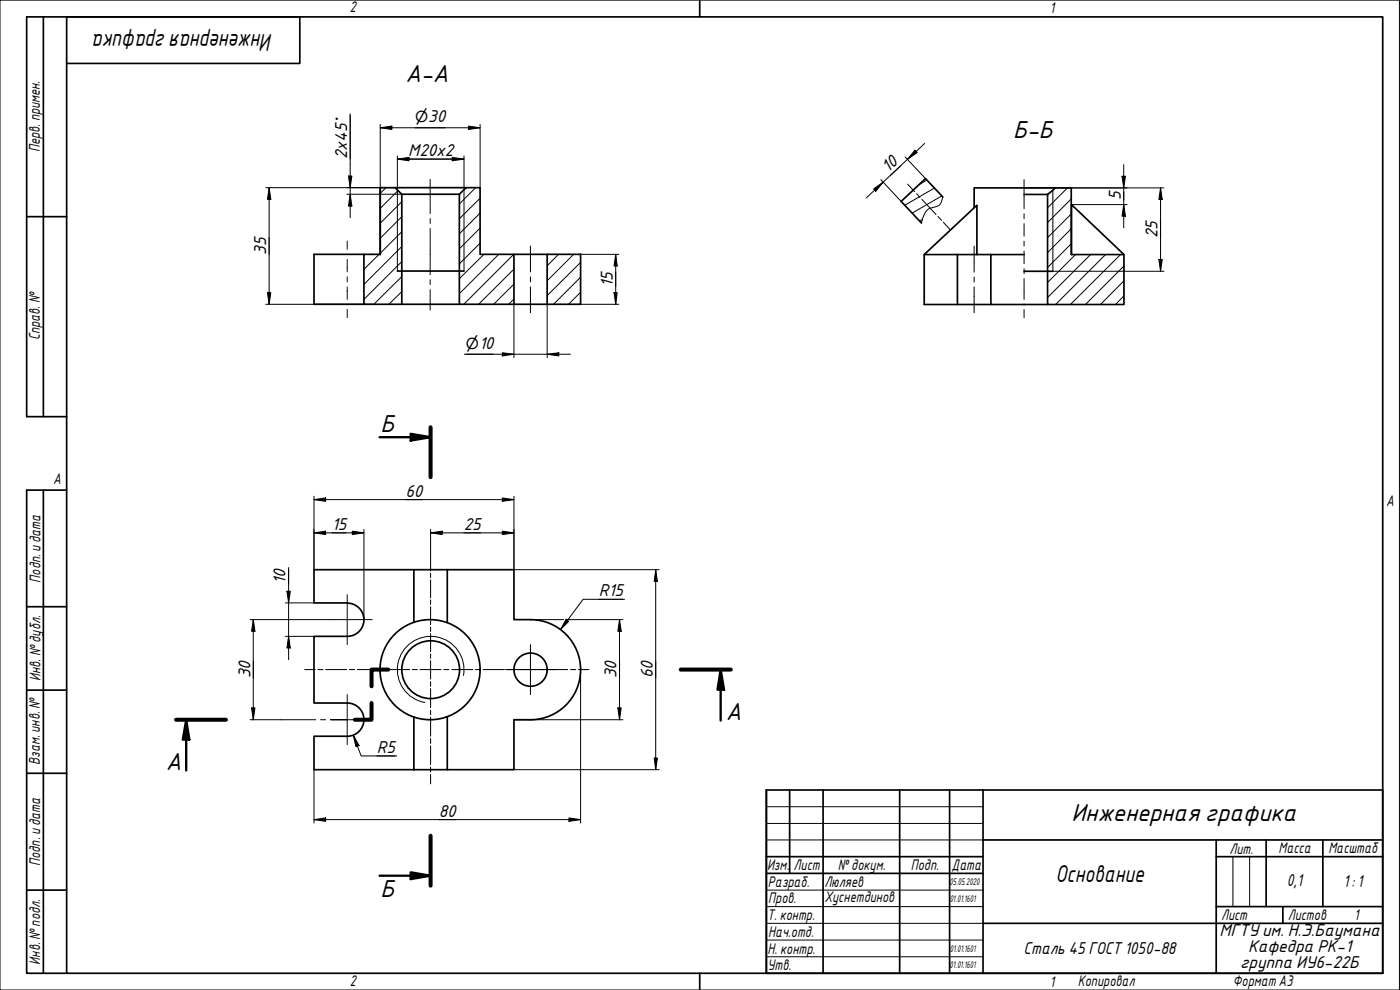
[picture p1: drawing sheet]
<svg xmlns="http://www.w3.org/2000/svg" width="420mm" height="297mm" viewBox="0 0 420 297" stroke-linecap="round" stroke-linejoin="round" font-family="sans-serif">
<g fill="none" stroke="#000" stroke-width=".3">
<path d="M115.8 56.3l-1.7 1.7M119.4 57.2l-5.3 5.3M142.7 56.3l-4.8 4.9M144.1 59.5l-6.2 6.1M278.2 54l-2.3 1.4M280.4 56.4l-8.9 5.2M282.6 58.8l-8.9 5.1M283 59.1a3.1 3.1 0 0 1-1.9 2.9 4.5 4.5 0 0 0-3.4 1.6l-1.2 3.3M320.4 56.4l-6 5.9M321.5 59.7l-7.1 7.1M109.3 76.3l-.1 .1M113.8 76.3l-4.6 4.5"/>
<path d="M120.6 78.5l-11.4 11.3M120.6 74l-11.4 11.3M120.6 65l-6.5 6.5M120.6 69.5l-6.5 6.5M120.6 60.5l-6.5 6.5M144.1 72.9l-6.2 6.3M144.1 68.4l-6.2 6.3M144.1 63.9l-6.2 6.3M145.2 76.3l-7.3 7.3M149.7 76.3l-11.8 11.8M154.2 76.3l-15 15M167.6 76.3l-3.4 3.4"/>
<path d="M172.1 76.3l-7.9 8M174.2 78.7l-10 10M276.9 65.8l-.9 .5M321.5 73.1l-7.1 7.1M321.5 68.6l-7.1 7.2M321.5 64.2l-7.1 7.1M322.8 76.4l-8.4 8.4M327.3 76.4l-12.9 12.9M331.8 76.4l-15 15M336.3 76.4l-15.1 15M337.3 79.8l-11.5 11.6M120.6 87.5l-3.9 3.8"/>
<path d="M120.6 83l-8.4 8.3M154.2 89.7l-1.5 1.6M154.2 85.3l-6.1 6M154.2 80.8l-10.6 10.5M174.2 87.7l-3.6 3.6M174.2 83.2l-8.1 8.1M337.3 88.8l-2.5 2.6M337.3 84.3l-7 7.1"/>
</g>
<g fill="none" stroke="#000" stroke-width=".51">
<path d="M114.1 56.3h4.5l2 2v33h-11.4v-15h4.9zM114.1 56.4v20M118.6 56.3h21.3M120.6 58.3h17.3M137.9 58.3l2-2h4.2v20h10.1v15h-16.3zM307.3 58.3h7.1M316.7 56.4l-2.3 1.9M316.7 56.4h4.8v20h15.8v15h-22.9v-33.1M316.7 56.4h-24.3v5.9M109.2 76.3h-15v15h15M154.2 76.3h10M164.2 76.3h10v15h-10z"/>
<path d="M277.4 76.4l15.8-14.8v14.8M287.3 76.4v15h10.1M297.4 76.4v15h17M307.3 76.4h-29.9v15h9.9M321.6 76.4v-15l15.7 15M119.3 81.3h20M120.6 91.3h17.3M154.2 91.3h10M307.3 81.4h8.7M124.2 170.9h-30v10h10M134.2 170.9h20v15a23 23 0 0 1 10.9 1.2 15 15 0 0 1 8.8 16.8 15 15 0 0 1-14.7 12h-5v15h-20M134.2 170.9h-10v15.8"/>
<path d="M134.2 170.9v15.9M104.2 181a5 5 0 0 1 5 4.9 5 5 0 0 1-5 5h-10v20h10a5 5 0 0 1 5 5 5 5 0 0 1-5 5h-10v10h30M124.3 215.1l-.1 15.8M133.9 215.1h.3v15.8h-10"/>
<circle cx="129.1" cy="200.9" r="15"/>
<circle cx="129.3" cy="200.9" r="8.7"/>
<circle cx="159.2" cy="200.9" r="5"/>
</g>
<path d="M119.3 56.9v24.4M139.3 56.9v24.4M316 57v24.4M139.1 202.7a10 10 0 0 0-8.1-11.6 10 10 0 0 0-11.6 8.1 10 10 0 0 0 8.1 11.6" fill="none" stroke="#000" stroke-width=".3"/>
<path d="M129.2 128.2v15M52.8 215.9h15M111.5 210.9v5h-5M116.5 200.9h-5v5M204.3 200.9h15M129.2 250.7v15" fill="none" stroke="#000" stroke-width="1.2"/>
<path d="M113.9 131.2h15.3M123.3 130.2l5.9 1-5.9 1zM55.9 215.9l.9 6h-1.9zM55.9 215.9v15.3M216.3 200.9l1 6h-2zM216.3 200.9v15.3M113.9 262.7h15.3M123.3 261.7l5.9 1-5.9 1.1z" fill="none" stroke="#000" stroke-width=".7"/>
<g fill="#000">
<path d="M123.3 130.2l5.9 1-5.9 1z" fill-rule="evenodd"/>
<path d="M216.3 200.9l1 6h-2z" fill-rule="evenodd"/>
<path d="M55.9 215.9l.9 6h-1.9z" fill-rule="evenodd"/>
<path d="M123.3 261.7l5.9 1-5.9 1.1z" fill-rule="evenodd"/>
</g>
<path d="M20 5.1h395v286.9h-395zM210 0v5.1M210 292v5" fill="none" stroke="#000" stroke-width=".51"/>
<path d="M0 0h420v297h-420z" fill="none" stroke="#000" stroke-width=".3"/>
<g fill="none" stroke="#000" stroke-width=".51">
<path d="M230 237h185v55h-185zM237 237v25.1M247 237v55M270 237v55M285 237v55M295 237v55M230 257h65M295 252h120M365 257h50M365 252v40M380 252v20M397 252v20"/>
<path d="M230 262.1h65M295 277h120M365 272h50M385 272v5"/>
</g>
<path d="M230 242h65M230 247.1h65M230 252h65M370 257v15M375 257v15M230 267.1h65M230 272h65M230 277h65M230 282.1h65M230 287.1h65" fill="none" stroke="#000" stroke-width=".3"/>
<path d="M13 5.1v119.9M20 19h70v-13.9h-82v119.9h12M283 59.1l-5.3-5.5-7.3 6.8 6.1 6.5M8 65h12M13 147.1v144.9M20 147.1h-12v144.9h12M8 182h12M8 207.1h12M8 232h12M8 267.1h12" fill="none" stroke="#000" stroke-width=".51"/>
<path d="M272.4 55.2l2.1 2.3M275.1 58.1l1 1.1M276.7 59.8l4.2 4.6M281.5 64.9l1.1 1.2M283.1 66.7l2.1 2.3" fill="none" stroke="#000" stroke-width=".3"/>
<path d="M104.2 178.4v15M99.3 185.9h12.4M159.2 193.4v15M84.1 215.9h10.6M96.2 215.9h1.5M104.2 215.9h-4.9h12.4M104.2 208.4v15M151.7 200.9h15.1" fill="none" stroke="#000" stroke-width=".3"/>
<g fill="none" stroke="#000" stroke-width=".3">
<path d="M129.2 168.6v2.7M129.2 171.9v1.4M129.2 174v5.4M129.2 180v1.4M129.2 182v5.4M129.2 188.1v1.4M129.2 190.2v5.3M129.2 196.2v1.3M129.2 198.2v5.6M91.4 200.9h3.2M95.4 200.9h1.6M97.7 200.9h6.4"/>
<path d="M104.8 200.9h1.6M107.2 200.9h6.3M114.3 200.9h1.5M116.6 200.9h6.3M123.7 200.9h1.6M126 200.9h6.4M129.2 204.5v1.4M129.2 206.6v5.7M129.2 213.1v1.4M129.2 215.2v5.7M133.2 200.9h1.5M135.6 200.9h6.3"/>
<path d="M142.7 200.9h1.6M145 200.9h6.4M152.2 200.9h1.6M154.6 200.9h6.3M161.7 200.9h1.6M164.1 200.9h6.3M171.2 200.9h1.6M173.5 200.9h3.2M129.2 221.6v1.5M129.2 223.8v5.7M129.2 230.2v1.4M129.2 232.3v2.9"/>
</g>
<g fill="none" stroke="#000" stroke-width=".3">
<path d="M105.1 34.1v31.2M114.1 38.3l3.5-.5v1zM114.1 38.3h30M114.1 37.3v19M140.6 37.8l3.5 .5-3.5 .5zM144.1 37.3v19M79.8 56.3h38.8M80.8 56.3l.5 3.5h-1zM80.8 56.3v35M104.1 58.3h16.5M104.6 52.8h1l-.5 3.5zM105.1 58.3l.5 3.5h-1z"/>
<path d="M119.3 47.7l3.4-.5v1zM119.3 47.7h20M119.3 46.8v10.1M135.7 47.2l3.6 .5-3.6 .5zM139.3 46.8v10.1M262.2 56.7l2.8-2-2.2 2.7zM264.4 53.9l6 6.5M270.3 49.8l-3.2 2.9M271.7 47.1l6 6.5M274.6 45.1l.7 .7-2.9 2zM277.5 43l-17.5 16.4M307.5 56.4h41.8"/>
<path d="M336.7 52.9h1.1l-.6 3.5zM337.2 49.4v19M348.3 56.4l.5 3.5h-1zM348.3 56.4v25M174.2 76.3h11.5M184.8 76.3l.4 3.5h-.9zM184.8 76.3v15M321.6 61.4h16.7M337.2 61.4l.6 3.5h-1.1zM347.8 77.8h1l-.5 3.6zM79.8 91.3h24.3M80.3 87.8h1l-.5 3.5z"/>
<path d="M104.3 91.3h7.2M154.2 91.3v16M164.2 91.3v16M174.2 91.3h11.5M184.3 87.8h.9l-.4 3.5zM316 81.4h33.3M139.3 106.3h31.9M150.7 105.8l3.5 .5-3.5 .5zM164.2 106.3l3.5-.5v1zM94.2 149.9l3.5-.5v1zM94.2 159.9l3.5-.5v1zM94.2 148.9v22"/>
<path d="M94.2 159.9h15M94.2 149.9h60M105.7 159.4l3.5 .5-3.5 .5zM109.2 158.9v27M129.2 159.9l3.5-.5v1zM129.2 159.9h25M129.2 158.9v9.7M150.7 159.4l3.5 .5-3.5 .5zM150.7 149.4l3.5 .5-3.5 .5zM154.2 148.9v22h43.6M86.1 177.4h1l-.5 3.5zM86.6 170.3v27.6"/>
<path d="M179.7 179.8h7.2M187.5 179.8h-12.5l-6.8 9.1M196.8 170.9l.5 3.5h-1zM196.8 170.9v60M75.1 185.9h24.2M76 185.9l.5 3.5h-1zM76 185.9v30M85.6 180.9h8.6M85.6 190.9h8.6M86.6 190.9l.5 3.5h-1zM159.2 185.9h10M169.9 185.9h17"/>
<path d="M169.9 185.8l.8 .6-2.5 2.5zM185.9 185.9l.5 3.5h-1zM185.9 185.9v30M75.1 215.9h9M75.5 212.4h1l-.5 3.5zM154.2 215.9h32.7M174.2 201v45.9M185.4 212.4h1l-.5 3.5zM94.2 230.9v16M106 220.6l1.8 3.1-1 .3zM106 220.6l2.4 6.2h10.7M113.1 226.8h5.5"/>
<path d="M154.2 230.9h43.6M196.3 227.4h1l-.5 3.5zM94.2 245.9l3.5-.5v1zM94.2 245.9h80M170.8 245.4l3.4 .5-3.4 .5z"/>
</g>
<g fill="#000">
<path d="M114.1 38.3l3.5-.5v1z" fill-rule="evenodd"/>
<path d="M140.6 37.8l3.5 .5-3.5 .5z" fill-rule="evenodd"/>
<path d="M80.8 56.3l.5 3.5h-1z" fill-rule="evenodd"/>
<path d="M104.6 52.8h1l-.5 3.5z" fill-rule="evenodd"/>
<path d="M119.3 47.7l3.4-.5v1z" fill-rule="evenodd"/>
<path d="M135.7 47.2l3.6 .5-3.6 .5z" fill-rule="evenodd"/>
<path d="M262.2 56.7l2.8-2-2.2 2.7z" fill-rule="evenodd"/>
<path d="M274.6 45.1l.7 .7-2.9 2z" fill-rule="evenodd"/>
<path d="M336.7 52.9h1.1l-.6 3.5z" fill-rule="evenodd"/>
<path d="M348.3 56.4l.5 3.5h-1z" fill-rule="evenodd"/>
<path d="M105.1 58.3l.5 3.5h-1z" fill-rule="evenodd"/>
<path d="M184.8 76.3l.4 3.5h-.9z" fill-rule="evenodd"/>
<path d="M337.2 61.4l.6 3.5h-1.1z" fill-rule="evenodd"/>
<path d="M347.8 77.8h1l-.5 3.6z" fill-rule="evenodd"/>
<path d="M80.3 87.8h1l-.5 3.5z" fill-rule="evenodd"/>
<path d="M184.3 87.8h.9l-.4 3.5z" fill-rule="evenodd"/>
<path d="M150.7 105.8l3.5 .5-3.5 .5z" fill-rule="evenodd"/>
<path d="M164.2 106.3l3.5-.5v1z" fill-rule="evenodd"/>
<path d="M94.2 149.9l3.5-.5v1z" fill-rule="evenodd"/>
<path d="M94.2 159.9l3.5-.5v1z" fill-rule="evenodd"/>
<path d="M129.2 159.9l3.5-.5v1z" fill-rule="evenodd"/>
<path d="M150.7 149.4l3.5 .5-3.5 .5z" fill-rule="evenodd"/>
<path d="M86.1 177.4h1l-.5 3.5z" fill-rule="evenodd"/>
<path d="M105.7 159.4l3.5 .5-3.5 .5z" fill-rule="evenodd"/>
<path d="M150.7 159.4l3.5 .5-3.5 .5z" fill-rule="evenodd"/>
<path d="M196.8 170.9l.5 3.5h-1z" fill-rule="evenodd"/>
<path d="M76 185.9l.5 3.5h-1z" fill-rule="evenodd"/>
<path d="M86.6 190.9l.5 3.5h-1z" fill-rule="evenodd"/>
<path d="M169.9 185.8l.8 .6-2.5 2.5z" fill-rule="evenodd"/>
<path d="M185.9 185.9l.5 3.5h-1z" fill-rule="evenodd"/>
<path d="M75.5 212.4h1l-.5 3.5z" fill-rule="evenodd"/>
<path d="M185.4 212.4h1l-.5 3.5z" fill-rule="evenodd"/>
<path d="M106 220.6l1.8 3.1-1 .3z" fill-rule="evenodd"/>
<path d="M196.3 227.4h1l-.5 3.5z" fill-rule="evenodd"/>
<path d="M94.2 245.9l3.5-.5v1z" fill-rule="evenodd"/>
<path d="M170.8 245.4l3.4 .5-3.4 .5z" fill-rule="evenodd"/>
</g>
<g fill="none" stroke="#000" stroke-width=".3">
<path d="M129.1 53.8v10.3M307.3 53.9v8.7M104.2 72.3v2.5M104.2 77.8v3.8M129.1 65.6v1.4M129.1 68.6v13.8M159.2 73.8v7.8M292.4 73.8v7.8M307.3 64.1v1.5M307.3 67.1v3.8M307.3 72.4v1.4M307.3 75.4v3.7"/>
<path d="M104.2 83v1.6M104.2 86.1v3.7M104.2 92.8v2.5M129.1 83.9v1.5M129.1 86.9v6.1M159.2 83v1.6M159.2 86.1v7.7M292.4 83.1v1.5M292.4 86.1v7.7M307.3 80.6v1.5M307.3 83.6v6.2M307.3 92.9v2.5"/>
</g>
<g font-size="7">
<text x="81.9" y="10.3" transform="rotate(180 81.9 10.3)">Инженернаяграфика</text>
<text x="121.7" y="24.6">A-A</text>
<text x="304" y="41.4">Б-Б</text>
<text x="114.2" y="129.7">Б</text>
<text x="217.8" y="215.9">A</text>
<text x="49.7" y="230.9">A</text>
<text x="321.6" y="246.2">Инженерная графика</text>
<text x="114.2" y="269.2">Б</text>
<text x="316.8" y="264.6">Основание</text>
</g>
<g font-size="5">
<text x="104.2" y="47.7" transform="rotate(-90 104.2 47.7)">2х45 °</text>
<text x="122.5" y="46.9">М20x2</text>
<text x="266.5" y="52.1" transform="rotate(-43 266.5 52.1)">10</text>
<text x="336.4" y="60.1" transform="rotate(-90 336.4 60.1)">5</text>
<text x="347.4" y="71.4" transform="rotate(-90 347.4 71.4)">25</text>
<text x="79.9" y="76.4" transform="rotate(-90 79.9 76.4)">35</text>
<text x="183.9" y="86" transform="rotate(-90 183.9 86)">15</text>
<text x="121.7" y="149">60</text>
<text x="99.6" y="159">15</text>
<text x="139.2" y="159">25</text>
<text x="85.7" y="175.2" transform="rotate(-90 85.7 175.2)">10</text>
<text x="179.7" y="178.9">R15</text>
<text x="75.2" y="203.4" transform="rotate(-90 75.2 203.4)">30</text>
<text x="185" y="203.4" transform="rotate(-90 185 203.4)">30</text>
<text x="196" y="203.4" transform="rotate(-90 196 203.4)">60</text>
<text x="113.1" y="225.9">R5</text>
<text x="131.7" y="245">80</text>
<text x="386.2" y="265.9">0,1</text>
<text x="403.2" y="266.2">1: 1</text>
<text x="366" y="281">МГТУим. Н.Э.Баумана</text>
<text x="307.2" y="286.3">Сталь 45ГОСТ1050-88</text>
<text x="374.6" y="285.7">Кафедра РК-1</text>
<text x="372.2" y="290.4">группа ИУ6-22Б</text>
</g>
<g font-size="4.6">
<text x="124.6" y="36.6">⌀30</text>
<text x="139.8" y="104.6">⌀10</text>
</g>
<g font-size="4.4">
<text x="105" y="3.7">2</text>
<text x="315" y="3.8">1</text>
<text x="11.9" y="45.6" transform="rotate(-90 11.9 45.6)">Перв. примен.</text>
<text x="12" y="102.2" transform="rotate(-90 12 102.2)">Справ. №</text>
<text x="16" y="145.2">A</text>
<text x="416" y="151.7">A</text>
<text x="12.2" y="174.8" transform="rotate(-90 12.2 174.8)">Подп. идата</text>
<text x="12.2" y="204.3" transform="rotate(-90 12.2 204.3)">Инв. №дубл.</text>
<text x="12" y="229.5" transform="rotate(-90 12 229.5)">Взам. инв. №</text>
<text x="369" y="256.1">Лит.</text>
<text x="383.7" y="256.1">Масса</text>
<text x="398.7" y="256.1">Масштаб</text>
<text x="12.1" y="259.8" transform="rotate(-90 12.1 259.8)">Подп. идата</text>
<text x="230.2" y="261.1">Изм.</text>
<text x="238.2" y="261.1">Лист</text>
<text x="251.5" y="261">№докум.</text>
<text x="273.4" y="261.2">Подп.</text>
<text x="285.6" y="261.2">Дата</text>
<text x="230.4" y="266.1">Разраб.</text>
<text x="247.4" y="266.1">Люляев</text>
<text x="230.6" y="271.1">Пров.</text>
<text x="247.4" y="270.6">Хуснетдинов</text>
<text x="230.3" y="276.1">Т. контр.</text>
<text x="230.5" y="281.1">Нач.отд.</text>
<text x="366.5" y="276.1">Лист</text>
<text x="386.5" y="276.1">Листов</text>
<text x="406.4" y="276">1</text>
<text x="230.4" y="286.1">Н. контр.</text>
<text x="12.1" y="289.4" transform="rotate(-90 12.1 289.4)">Инв. №подл.</text>
<text x="230.3" y="291.1">Утв.</text>
<text x="105" y="295.9">2</text>
<text x="315" y="296.1">1</text>
<text x="323.5" y="295.8">Копировал</text>
<text x="370" y="295.8">Формат А3</text>
</g>
<g font-size="2.8">
<text x="285" y="265.5">05.05.2020</text>
<text x="285.1" y="270.6">01.01.1601</text>
<text x="285.1" y="285.5">01.01.1601</text>
<text x="285" y="290.6">01.01.1601</text>
</g>
</svg>
